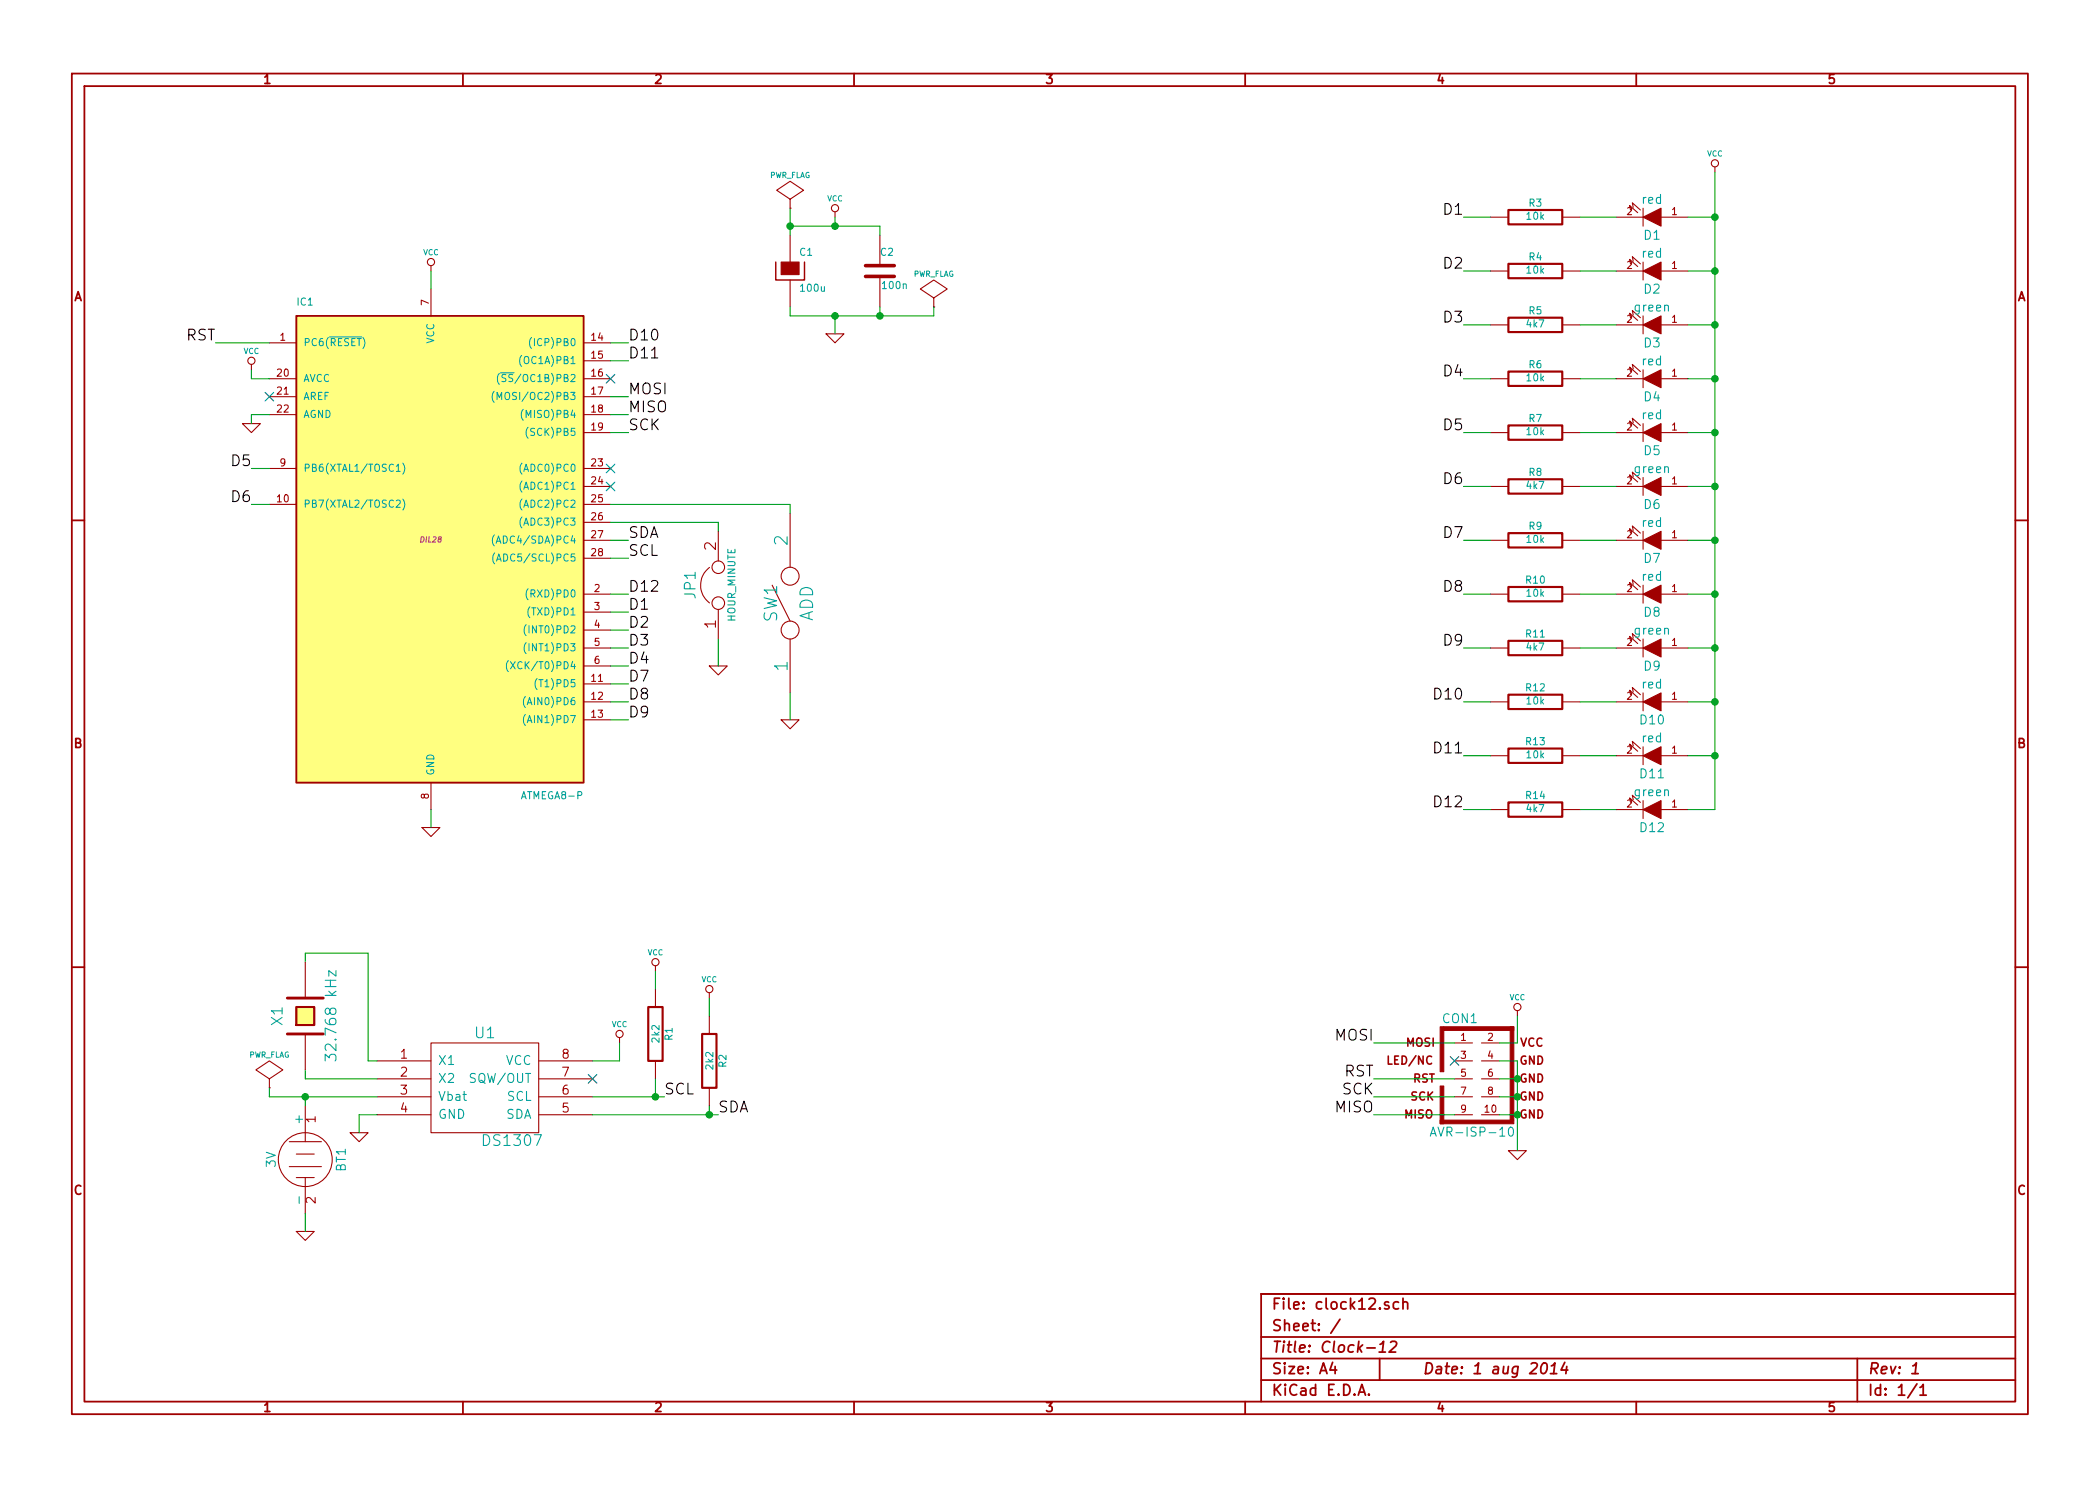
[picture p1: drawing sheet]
<svg xmlns="http://www.w3.org/2000/svg" width="297mm" height="210mm" viewBox="0 0 297 210" stroke-linecap="round" stroke-linejoin="round" font-family="sans-serif">
<g fill="none" stroke="#a00000" stroke-width=".25">
<path d="M10.2 10.4h276.6v189.7h-276.6zM11.9 12.2h273.2v186.1h-273.2zM65.5 10.4v1.8M120.8 10.4v1.8M176.1 10.4v1.8M231.4 10.4v1.8M41.9 44.7h40.6v66h-40.6zM10.2 73.6h1.7M285.1 73.6h1.7M10.2 136.8h1.7M285.1 136.8h1.7M65.5 198.3v1.8"/>
<path d="M120.8 198.3v1.8M176.1 198.3v1.8M178.4 189.2h106.7M178.4 195.3h106.7M178.4 192.2h106.7M188.5 192.8l-.4 1h1M188.8 193.3v1.1M189.5 186.7l-1.3 1.9M192.1 197.4l.5-1.5 .5 1.5M192.3 197h.7M193.3 190.7h1.2M193.6 197.3h.1l-.1 .1-.1-.1h.1v.1"/>
<path d="M195.1 191.3h.9M195.1 192.2v3.1M195.2 190.2l.5-.4-.2 1.5M196.4 184.3l-.3-.1-.3 .2 .1 .2 .5 .2 .1 .1-.1 .2-.1 .1-.5-.1M196.7 189.9l.2-.1h.4a.32 .32 0 0 1 .2 .4l-.1 .2-.9 .9h.9M197.8 184.3a.48 .48 0 0 0-.6 0l-.1 .6a.48 .48 0 0 0 .7 .2M198.5 184.3a.38 .38 0 0 1 .6 .1v.8M198.5 183.7v1.5M218.2 193a.35 .35 0 0 1 .4-.2 .35 .35 0 0 1 .2 .3 .87 .87 0 0 1-.6 1.3l-.1-.1a1.14 1.14 0 0 1 .1-1.3zM219.3 194.4h.9M219.4 193.3l.5-.5-.1 1.6M221.3 192.8l-.5 1h1"/>
<path d="M221.6 193.3l-.1 1.1M231.4 198.3v1.8M262.7 192.2v6.1M270.4 194.4h.9M270.6 193.3l.5-.5-.2 1.6M271.1 195.8l-1.3 2M271.6 196.3l.4-.4v1.5M271.6 197.4h.9M285.1 183.1h-106.7v15.2"/>
</g>
<g fill="#ffff80" stroke="#ffff80" stroke-width=".25">
<path d="M41.9 44.7h40.6v66h-40.6z"/>
<path d="M41.9 142.5h2.5v2.5h-2.5z"/>
</g>
<g fill="none" stroke="#a00000" stroke-width=".15">
<path d="M61 37.6v.7M111.8 29.5h.1M111.8 28.2l1.9-1.3-1.9-1.3-1.9 1.3 1.9 1.3v1.3M111.8 33.3v3.8M111.8 39.6v3.8M118.1 30v.7M124.5 33.3v4.3M124.5 39.1v4.3M210.8 30.7h2.6M210.8 38.3h2.6M221 30.7h2.5M221 38.3h2.5"/>
<path d="M228.6 30.7h3.8M228.6 38.3h3.8M230.6 29.7l-.1-.6 1.1 1M230.6 37.3l-.1-.6 1.1 1M231 29.3l-.1-.6 1.1 1M231 37l-.1-.7 1.1 1M232.4 29.5v2.5M232.4 37.1v2.5M234.9 30.7h3.9M234.9 38.3h3.9M242.6 23.6v.8M34.3 59.9h2.5l-1.2 1.3z"/>
<path d="M35.6 51.6v.7M38.1 48.5h3.8M38.1 53.6h3.8M38.1 56.1h3.8M38.1 58.7h3.8M61 40.9v3.8M82.5 48.5h3.9M82.5 53.6h3.9M82.5 56.1h3.9M82.5 58.7h3.9M82.5 51h3.9M116.8 47.2h2.6l-1.3 1.3z"/>
<path d="M132.1 43.4h.1M132.1 42.2l1.9-1.3-1.9-1.3-1.9 1.3 1.9 1.3v1.2M210.8 53.6h2.6M210.8 46h2.6M221 53.6h2.5M221 46h2.5M228.6 53.6h3.8M228.6 46h3.8M230.6 45l-.1-.7 1.1 1M230.6 52.6l-.1-.7 1.1 1.1M231 52.2l-.1-.6 1.1 1M231 59.8l-.1-.6 1.1 1"/>
<path d="M232.4 44.7v2.5M232.4 52.3v2.6M232.4 59.9v2.6M234.9 53.6h3.9M234.9 46h3.9M38.1 66.3h3.8M38.1 71.4h3.8M82.5 66.3h3.9M82.5 71.4h3.9M82.5 68.8h3.9M82.5 73.9h3.9M82.5 76.4h3.9"/>
<path d="M82.5 79h3.9M82.5 61.2h3.9M101.6 75.2v4.2M111.8 72.6v7.7M210.8 68.8h2.6M210.8 76.4h2.6M210.8 61.2h2.6M221 68.8h2.5M221 76.4h2.5M221 61.2h2.5M228.6 68.8h3.8M228.6 76.4h3.8"/>
<path d="M228.6 61.2h3.8M230.6 60.2l-.1-.6 1.1 1M230.6 67.8l-.1-.6 1.1 1M230.6 75.4l-.1-.6 1.1 1M231 75.1l-.1-.7 1.1 1M232.4 67.6v2.5M232.4 75.2v2.5M234.9 68.8h3.9M234.9 76.4h3.9M234.9 61.2h3.9M82.5 84.1h3.9M82.5 86.6h3.9"/>
<path d="M82.5 89.1h3.9M82.5 91.7h3.9M82.5 94.2h3.9M82.5 96.8h3.9M82.5 99.3h3.9M100.3 94.2h2.6l-1.3 1.3zM100.4 80.3a3.2 3.2 0 0 0 0 5M101.6 86.2v4.2M109.2 82.8l2.6 5.1M111.8 90.4v7.6M210.8 84.1h2.6M210.8 91.7h2.6"/>
<path d="M210.8 99.3h2.6M221 84.1h2.5M221 91.7h2.5M221 99.3h2.5M228.6 84.1h3.8M228.6 91.7h3.8M228.6 99.3h3.8M230.6 83.1l-.1-.7 1.1 1M230.6 90.7l-.1-.7 1.1 1.1M230.6 98.3l-.1-.6 1.1 1M231 82.7l-.1-.7 1.1 1.1M231 97.9l-.1-.6 1.1 1"/>
<path d="M232.4 82.8v2.5M232.4 90.4v2.6M232.4 98v2.6M234.9 84.1h3.9M234.9 91.7h3.9M234.9 99.3h3.9M59.7 117.1h2.5l-1.2 1.3zM61 110.7v3.8M82.5 101.8h3.9M110.5 101.8h2.5l-1.2 1.3zM210.8 106.9h2.6M210.8 114.5h2.6"/>
<path d="M221 106.9h2.5M221 114.5h2.5M228.6 106.9h3.8M228.6 114.5h3.8M230.6 105.9l-.1-.6 1.1 1M230.6 113.5l-.1-.6 1.1 1M231 105.5l-.1-.6 1.1 1M232.4 105.7v2.5M232.4 113.3v2.5M234.9 106.9h3.9M234.9 114.5h3.9M43.2 136.1v5.1"/>
<path d="M92.7 136.6v.8M92.7 139.9v2.6M38.1 153.9h.1M38.1 152.6l1.9-1.2-1.9-1.3-1.9 1.3 1.9 1.2v1.3M43.2 146.3v5.1M43.2 156.5v5M53.3 150.1h7.7M53.3 152.6h7.7M53.3 155.2h7.7M53.3 157.7h7.7M61 147.6h15.2v12.7h-15.2zM76.2 150.1h7.6"/>
<path d="M76.2 152.6h7.6M76.2 155.2h7.6M76.2 157.7h7.6M87.6 146.8v.8M92.7 150.1v2.5M100.3 140.5v.7M100.3 143.8v2.5M100.3 153.9v2.6M205.7 147.6h2.6M205.7 150.1h2.6M205.7 152.6h2.6M205.7 155.2h2.6"/>
<path d="M205.7 157.7h2.6M209.5 147.6h2.6M209.5 150.1h2.6M209.5 152.6h2.6M209.5 155.2h2.6M209.5 157.7h2.6M214.6 143v.8M40.9 161.5h4.6M40.9 165.1h4.6M41.9 174.2h2.5l-1.2 1.3zM41.9 163.3h2.5M41.9 166.6h2.5"/>
<path d="M43.2 166.6v5.1M49.5 160.3h2.6l-1.3 1.2zM213.4 162.8h2.5l-1.3 1.3z"/>
<circle cx="61" cy="37.1" r=".51"/>
<circle cx="118.1" cy="29.5" r=".51"/>
<circle cx="242.6" cy="23.1" r=".51"/>
<circle cx="35.6" cy="51" r=".51"/>
<circle cx="101.6" cy="85.3" r=".89"/>
<circle cx="101.6" cy="80.3" r=".89"/>
<circle cx="111.8" cy="89.1" r="1.27"/>
<circle cx="111.8" cy="81.5" r="1.27"/>
<circle cx="92.7" cy="136.1" r=".51"/>
<circle cx="100.3" cy="139.9" r=".51"/>
<circle cx="87.6" cy="146.3" r=".51"/>
<circle cx="214.6" cy="142.5" r=".51"/>
<circle cx="43.2" cy="164.1" r="3.8"/>
</g>
<g fill="none" stroke="#00a0a0" stroke-width=".15">
<path d="M46.6 47.7h4.6M69.9 55.4a1.2 1.2 0 0 0 0 1.5M70.3 56.5v-1l.3 .8 .4-.8v1M70.6 52.8a1.2 1.2 0 0 0 0 1.6M70.8 52.8h1.9M71.6 53h-.4l-.2 .2 .1 .2 .4 .2v.3l-.1 .1-.4-.1M73.8 50.3a1.2 1.2 0 0 0 0 1.5M74 57.9a1.2 1.2 0 0 0 0 1.6M75.2 47.7a1.2 1.2 0 0 0 0 1.6M56.1 70.9l.3-.1 .2 .1v.2l-.6 .7h.6M56.1 66.7h.5M57 65.5a1.2 1.2 0 0 1 0 1.6"/>
<path d="M57 70.6a1.2 1.2 0 0 1 0 1.6M69.9 75.7a1.2 1.2 0 0 0 0 1.5M70 78.2a1.2 1.2 0 0 0 0 1.6M70.2 76.9l.3-1.1 .3 1.1M70.2 79.4l.4-1 .3 1M70.3 79.1h.5M73.8 65.5a1.2 1.2 0 0 0 0 1.6M73.8 68.1a1.2 1.2 0 0 0 0 1.5M73.8 70.6a1.2 1.2 0 0 0 0 1.6M73.8 73.1a1.2 1.2 0 0 0 0 1.6M74.7 60.4a1.2 1.2 0 0 0 0 1.6M71.9 93.5a1.2 1.2 0 0 0 0 1.5"/>
<path d="M72.2 93.6l.7 1M72.9 93.6l-.7 1M74.3 98.5a1.2 1.2 0 0 0 0 1.6M74.4 88.4a1.2 1.2 0 0 0 0 1.5M74.4 90.9a1.2 1.2 0 0 0 0 1.6M74.7 83.3a1.2 1.2 0 0 0 0 1.6M76 96a1.2 1.2 0 0 0 0 1.6M74.3 101.1a1.2 1.2 0 0 0 0 1.5M47.5 137.3v.8l-1-.8v.8M46 150.1v-.9l.6 .5a.42 .42 0 0 1 .3-.5h.3l.2 .1 .1 .6-.1 .2M213.5 159.6a.31 .31 0 0 1 .3-.1 .31 .31 0 0 1 .2 .2v.8l-.1 .2-.3 .1-.1-.2-.1-.3zM202.3 160.8l.4-1.3 .4 1.3"/>
<path d="M202.4 160.4h.6"/>
</g>
<g fill="none" stroke="#a00000" stroke-width=".3">
<path d="M213.4 29.7h7.6v2h-7.6zM213.4 37.3h7.6v2.1h-7.6zM213.4 45h7.6v2h-7.6zM213.4 52.6h7.6v2h-7.6zM213.4 60.2h7.6v2h-7.6zM213.4 67.8h7.6v2h-7.6zM213.4 75.4h7.6v2.1h-7.6zM213.4 83.1h7.6v2h-7.6zM213.4 90.7h7.6v2h-7.6zM213.4 98.3h7.6v2h-7.6zM213.4 105.9h7.6v2h-7.6zM213.4 113.5h7.6v2.1h-7.6z"/>
<path d="M41.9 142.5h2.5v2.5h-2.5zM91.7 142.5h2v7.6h-2zM99.3 146.3h2v7.6h-2z"/>
</g>
<g fill="#a00000" stroke="#a00000" stroke-width=".15">
<path d="M232.4 30.7l2.5-1.2v2.5z"/>
<path d="M232.4 38.3l2.5-1.2v2.5z"/>
<path d="M232.4 46l2.5-1.3v2.5z"/>
<path d="M232.4 53.6l2.5-1.3v2.6z"/>
<path d="M232.4 61.2l2.5-1.3v2.6z"/>
<path d="M232.4 68.8l2.5-1.2v2.5z"/>
<path d="M232.4 76.4l2.5-1.2v2.5z"/>
<path d="M232.4 84.1l2.5-1.3v2.5z"/>
<path d="M232.4 91.7l2.5-1.3v2.6z"/>
<path d="M232.4 99.3l2.5-1.3v2.6z"/>
<path d="M232.4 106.9l2.5-1.2v2.5z"/>
<path d="M232.4 114.5l2.5-1.2v2.5z"/>
<path d="M203.7 158.5h10.4v.5h-10.4z"/>
<path d="M203.7 153.7h.5v5.3h-.5z"/>
<path d="M203.7 145.3h.5v6.3h-.5z"/>
<path d="M204.2 145.3h9.9v.5h-9.9z"/>
<path d="M213.6 145.3h.5v13.2h-.5z"/>
<path d="M110.5 37.1h2.5v1.8h-2.5z"/>
</g>
<g fill="none" stroke="#00a000" stroke-width=".15">
<path d="M61 38.3v2.6M111.8 29.5v3.8M111.8 32h12.7v1.3M118.1 30.7v1.3M207 30.7h3.8M207 38.3h3.8M223.5 30.7h5.1M223.5 38.3h5.1M238.8 30.7h3.8M238.8 38.3h3.8M242.6 24.4v90.1h-3.8M30.5 48.5h7.6"/>
<path d="M35.6 52.3v1.3h2.5M38.1 58.7h-2.5v1.2M86.4 48.5h2.5M86.4 51h2.5M86.4 58.7h2.5M86.4 56.1h2.5M111.8 43.4v1.3h20.3v-1.3M118.1 44.7v2.5M124.5 43.4v1.3M207 46h3.8M207 53.6h3.8M223.5 46h5.1"/>
<path d="M223.5 53.6h5.1M238.8 46h3.8M238.8 53.6h3.8M35.6 66.3h2.5M35.6 71.4h2.5M86.4 61.2h2.5M86.4 76.4h2.5M86.4 71.4h25.4v1.2M86.4 73.9h15.2v1.3M86.4 79h2.5M207 61.2h3.8M207 68.8h3.8"/>
<path d="M207 76.4h3.8M223.5 61.2h5.1M223.5 68.8h5.1M223.5 76.4h5.1M238.8 61.2h3.8M238.8 68.8h3.8M238.8 76.4h3.8M86.4 84.1h2.5M86.4 91.7h2.5M86.4 99.3h2.5M86.4 86.6h2.5M86.4 89.1h2.5"/>
<path d="M86.4 94.2h2.5M86.4 96.8h2.5M101.6 90.4v3.8M111.8 98v3.8M207 84.1h3.8M207 91.7h3.8M207 99.3h3.8M223.5 84.1h5.1M223.5 91.7h5.1M223.5 99.3h5.1M238.8 84.1h3.8M238.8 91.7h3.8"/>
<path d="M238.8 99.3h3.8M61 114.5v2.6M86.4 101.8h2.5M207 106.9h3.8M207 114.5h3.8M223.5 106.9h5.1M223.5 114.5h5.1M238.8 106.9h3.8M43.2 136.1v-1.2h8.9v15.2h1.2M92.7 137.4v2.5M38.1 153.9v1.3h15.2M43.2 151.4v1.2h10.1"/>
<path d="M43.2 155.2v1.3M53.3 157.7h-2.5v2.6M83.8 155.2h10.2M83.8 157.7h17.8M87.6 147.6v2.5h-3.8M92.7 152.6v2.6M100.3 141.2v2.6M100.3 156.5v1.2M194.3 147.6h11.4M194.3 152.6h11.4M194.3 155.2h11.4M194.3 157.7h11.4"/>
<path d="M212.1 150.1h2.5v12.7M212.1 152.6h2.5M212.1 155.2h2.5M212.1 157.7h2.5M214.6 143.8v3.8h-2.5M43.2 171.7v2.5"/>
</g>
<g fill="#00a000" stroke="#00a000" stroke-width=".25">
<circle cx="242.6" cy="30.7" r=".41"/>
<circle cx="242.6" cy="38.3" r=".41"/>
<circle cx="242.6" cy="46" r=".41"/>
<circle cx="242.6" cy="53.6" r=".41"/>
<circle cx="242.6" cy="61.2" r=".41"/>
<circle cx="242.6" cy="68.8" r=".41"/>
<circle cx="242.6" cy="76.4" r=".41"/>
<circle cx="242.6" cy="84.1" r=".41"/>
<circle cx="242.6" cy="91.7" r=".41"/>
<circle cx="242.6" cy="99.3" r=".41"/>
<circle cx="242.6" cy="106.9" r=".41"/>
<circle cx="214.6" cy="152.6" r=".41"/>
<circle cx="214.6" cy="155.2" r=".41"/>
<circle cx="214.6" cy="157.7" r=".41"/>
<circle cx="118.1" cy="32" r=".41"/>
<circle cx="118.1" cy="44.7" r=".41"/>
<circle cx="92.7" cy="155.2" r=".41"/>
<circle cx="100.3" cy="157.7" r=".41"/>
<circle cx="111.8" cy="32" r=".41"/>
<circle cx="43.2" cy="155.2" r=".41"/>
<circle cx="124.5" cy="44.7" r=".41"/>
</g>
<path d="M37.5 55.5l1.2 1.2M38.7 55.5l-1.2 1.2M85.8 53l1.2 1.2M87 53l-1.2 1.2M85.8 65.7l1.2 1.2M85.8 68.2l1.2 1.2M87 65.7l-1.2 1.2M87 68.2l-1.2 1.2M83.2 152l1.2 1.3M84.4 152l-1.2 1.3M205.1 149.5l1.2 1.2M206.3 149.5l-1.2 1.2" fill="none" stroke="#0000c0" stroke-width=".15"/>
<path d="M109.7 37.1v2.5h4.1v-2.5" fill="none" stroke="#a00000" stroke-width=".2"/>
<path d="M122.4 39.1h4.1M122.4 37.6h4.1" fill="none" stroke="#a00000" stroke-width=".51"/>
<path d="M40.6 146.3h5.1M40.6 141.2h5.1" fill="none" stroke="#a00000" stroke-width=".41"/>
<g font-size="2.5" fill="#00a0a0">
<text x="111.5" y="77.1" transform="rotate(-90 111.5 77.1)">2</text>
<text x="110" y="88" transform="rotate(-90 110 88)">SW1</text>
<text x="115.1" y="88" transform="rotate(-90 115.1 88)">ADD</text>
<text x="111.5" y="94.9" transform="rotate(-90 111.5 94.9)">1</text>
</g>
<g font-size="2.1">
<text x="204.3" y="30.5">D1</text>
<text x="204.3" y="38.1">D2</text>
<text x="204.3" y="45.7">D3</text>
<text x="26.2" y="48.3">RST</text>
<text x="88.9" y="48.3">D10</text>
<text x="88.9" y="50.8">D11</text>
<text x="204.3" y="53.3">D4</text>
<text x="88.9" y="55.9">MOSI</text>
<text x="88.9" y="58.4">MISO</text>
<text x="88.9" y="61">SCK</text>
<text x="204.3" y="61">D5</text>
<text x="32.8" y="66">D5</text>
<text x="32.8" y="71.1">D6</text>
<text x="204.3" y="68.6">D6</text>
<text x="88.9" y="76.2">SDA</text>
<text x="204.3" y="76.2">D7</text>
<text x="88.9" y="83.8">D12</text>
<text x="88.9" y="78.7">SCL</text>
<text x="204.3" y="83.8">D8</text>
<text x="88.9" y="86.4">D1</text>
<text x="88.9" y="88.9">D2</text>
<text x="88.9" y="91.4">D3</text>
<text x="88.9" y="94">D4</text>
<text x="204.3" y="91.4">D9</text>
<text x="88.9" y="99.1">D8</text>
<text x="88.9" y="101.6">D9</text>
<text x="88.9" y="96.5">D7</text>
<text x="203.1" y="99.1">D10</text>
<text x="203.1" y="106.7">D11</text>
<text x="203.1" y="114.3">D12</text>
<text x="188.9" y="147.3">MOSI</text>
<text x="94" y="154.9">SCL</text>
<text x="189.8" y="154.9">SCK</text>
<text x="190.1" y="152.4">RST</text>
<text x="101.6" y="157.5">SDA</text>
<text x="188.9" y="157.5">MISO</text>
</g>
<g font-size="2.1" fill="#a00000">
<text x="101.3" y="77.8" transform="rotate(-90 101.3 77.8)">2</text>
<text x="101.3" y="88.9" transform="rotate(-90 101.3 88.9)">1</text>
<text x="179.9" y="185.4">File: clock12.sch</text>
<text x="179.9" y="191.5">Title: Clock-12</text>
<text x="179.9" y="188.4">Sheet: /</text>
<text x="179.9" y="197.6">KiCad E.D.A.</text>
<text x="179.9" y="194.5">Size: A4</text>
<text x="201.2" y="194.5">Date: 1 aug 2014</text>
<text x="264.2" y="194.5">Rev: 1</text>
<text x="264.2" y="197.6">Id: 1/1</text>
</g>
<g font-size="2.1" fill="#00a0a0">
<text x="98.5" y="84.7" transform="rotate(-90 98.5 84.7)">JP1</text>
<text x="40.1" y="145.1" transform="rotate(-90 40.1 145.1)">X1</text>
<text x="47.7" y="149.1" transform="rotate(-90 47.7 149.1)">32.768 kHz</text>
<text x="67.2" y="147">U1</text>
<text x="68.6" y="162.2">DS1307</text>
</g>
<g font-size="1.8" fill="#a00000">
<text x="37.3" y="11.9">1</text>
<text x="92.7" y="11.9">2</text>
<text x="148" y="11.9">3</text>
<text x="203.3" y="11.9">4</text>
<text x="258.6" y="11.9">5</text>
<text x="10.4" y="42.7">A</text>
<text x="285.3" y="42.7">A</text>
<text x="10.4" y="105.9">B</text>
<text x="285.3" y="105.9">B</text>
<text x="56.7" y="149.9">1</text>
<text x="79.5" y="149.9">8</text>
<text x="56.7" y="152.4">2</text>
<text x="56.7" y="154.9">3</text>
<text x="79.5" y="154.9">6</text>
<text x="79.5" y="152.4">7</text>
<text x="44.7" y="158.8" transform="rotate(-90 44.7 158.8)">1</text>
<text x="56.7" y="157.5">4</text>
<text x="79.5" y="157.5">5</text>
<text x="10.4" y="169.1">C</text>
<text x="44.7" y="170.3" transform="rotate(-90 44.7 170.3)">2</text>
<text x="285.3" y="169.1">C</text>
<text x="37.3" y="199.8">1</text>
<text x="92.7" y="199.8">2</text>
<text x="148" y="199.8">3</text>
<text x="203.3" y="199.8">4</text>
<text x="258.6" y="199.8">5</text>
</g>
<g font-size="1.8" fill="#00a0a0">
<text x="232.3" y="28.9">red</text>
<text x="232.6" y="34">D1</text>
<text x="232.3" y="36.5">red</text>
<text x="232.6" y="41.6">D2</text>
<text x="231.2" y="44.1">green</text>
<text x="232.3" y="51.8">red</text>
<text x="232.6" y="49.2">D3</text>
<text x="232.3" y="59.4">red</text>
<text x="232.6" y="56.8">D4</text>
<text x="232.6" y="64.5">D5</text>
<text x="231.2" y="67">green</text>
<text x="232.3" y="74.6">red</text>
<text x="232.6" y="72.1">D6</text>
<text x="232.3" y="82.2">red</text>
<text x="232.6" y="79.7">D7</text>
<text x="231.2" y="89.9">green</text>
<text x="232.6" y="87.3">D8</text>
<text x="232.6" y="94.9">D9</text>
<text x="232.3" y="97.5">red</text>
<text x="232.1" y="102.6">D10</text>
<text x="232.3" y="105.1">red</text>
<text x="231.2" y="112.7">green</text>
<text x="232.1" y="110.2">D11</text>
<text x="232.1" y="117.8">D12</text>
<text x="204.1" y="144.8">CON1</text>
<text x="62" y="150.7">X1</text>
<text x="62" y="153.3">X2</text>
<text x="62" y="155.8">Vbat</text>
<text x="66.7" y="153.3">SQW/OUT</text>
<text x="71.5" y="150.7">VCC</text>
<text x="71.7" y="155.8">SCL</text>
<text x="42.9" y="158.9" transform="rotate(-90 42.9 158.9)">+</text>
<text x="62" y="158.4">GND</text>
<text x="71.5" y="158.4">SDA</text>
<text x="203.4" y="160.9">AVR-ISP-10</text>
<text x="39.1" y="165.1" transform="rotate(-90 39.1 165.1)">3V</text>
<text x="49" y="165.8" transform="rotate(-90 49 165.8)">BT1</text>
<text x="42.9" y="170.1" transform="rotate(-90 42.9 170.1)">-</text>
</g>
<g font-size="1.6" fill="#a00000">
<text x="198.9" y="148.1">MOSI</text>
<text x="215" y="148.1">VCC</text>
<text x="196.4" y="150.7">LED/NC</text>
<text x="199.5" y="155.7">SCK</text>
<text x="199.8" y="153.2">RST</text>
<text x="214.9" y="155.7">GND</text>
<text x="214.9" y="153.2">GND</text>
<text x="214.9" y="150.7">GND</text>
<text x="198.6" y="158.3">MISO</text>
<text x="214.9" y="158.3">GND</text>
</g>
<g font-size="1.4" fill="#00a0a0">
<text x="216.3" y="29.3">R3</text>
<text x="216" y="31.1">10k</text>
<text x="113.1" y="36.2">C1</text>
<text x="113.3" y="41.3">100u</text>
<text x="124.6" y="36.2">C2</text>
<text x="124.9" y="40.9">100n</text>
<text x="216" y="38.8">10k</text>
<text x="216.3" y="36.9">R4</text>
<text x="42" y="43.3">IC1</text>
<text x="216" y="46.4">4k7</text>
<text x="216.3" y="44.5">R5</text>
<text x="42.9" y="49">PC6(RESET)</text>
<text x="61.5" y="48.7" transform="rotate(-90 61.5 48.7)">VCC</text>
<text x="73.9" y="51.6">(OC1A)PB1</text>
<text x="75.5" y="49">(ICP)PB0</text>
<text x="216" y="54">10k</text>
<text x="216.3" y="52.1">R6</text>
<text x="42.9" y="54.1">AVCC</text>
<text x="42.9" y="56.6">AREF</text>
<text x="42.9" y="59.2">AGND</text>
<text x="70.9" y="56.6">(MOSI/OC2)PB3</text>
<text x="71.6" y="54.1">(SS/OC1B)PB2</text>
<text x="74.2" y="59.2">(MISO)PB4</text>
<text x="216.3" y="59.8">R7</text>
<text x="74.9" y="61.7">(SCK)PB5</text>
<text x="216" y="61.6">10k</text>
<text x="42.9" y="66.8">PB6(XTAL1/TOSC1)</text>
<text x="42.9" y="71.9">PB7(XTAL2/TOSC2)</text>
<text x="74" y="66.8">(ADC0)PC0</text>
<text x="74" y="69.3">(ADC1)PC1</text>
<text x="74" y="71.9">(ADC2)PC2</text>
<text x="216" y="69.2">4k7</text>
<text x="216.3" y="67.4">R8</text>
<text x="70.6" y="77">(ADC4/SDA)PC4</text>
<text x="74" y="74.4">(ADC3)PC3</text>
<text x="216" y="76.9">10k</text>
<text x="216.3" y="75">R9</text>
<text x="70.8" y="79.5">(ADC5/SCL)PC5</text>
<text x="215.9" y="82.6">R10</text>
<text x="74.8" y="89.7">(INT0)PD2</text>
<text x="74.9" y="84.6">(RXD)PD0</text>
<text x="75" y="87.1">(TXD)PD1</text>
<text x="104.1" y="88" transform="rotate(-90 104.1 88)">HOUR_MINUTE</text>
<text x="216" y="84.5">10k</text>
<text x="72.8" y="94.7">(XCK/T0)PD4</text>
<text x="74.8" y="92.2">(INT1)PD3</text>
<text x="215.9" y="90.2">R11</text>
<text x="216" y="92.1">4k7</text>
<text x="74.6" y="99.8">(AIN0)PD6</text>
<text x="76.2" y="97.3">(T1)PD5</text>
<text x="215.9" y="97.9">R12</text>
<text x="216" y="99.7">10k</text>
<text x="74.6" y="102.4">(AIN1)PD7</text>
<text x="215.9" y="105.5">R13</text>
<text x="216" y="107.3">10k</text>
<text x="61.5" y="109.7" transform="rotate(-90 61.5 109.7)">GND</text>
<text x="73.9" y="113.1">ATMEGA8-P</text>
<text x="215.9" y="113.1">R14</text>
<text x="216" y="115">4k7</text>
<text x="93.3" y="147.4" transform="rotate(-90 93.3 147.4)">2k2</text>
<text x="95.2" y="147.2" transform="rotate(-90 95.2 147.2)">R1</text>
<text x="100.9" y="151.3" transform="rotate(-90 100.9 151.3)">2k2</text>
<text x="102.8" y="151" transform="rotate(-90 102.8 151)">R2</text>
</g>
<g font-size="1.4" fill="#a00000">
<text x="230.1" y="30.5">2</text>
<text x="236.5" y="30.5">1</text>
<text x="230.1" y="38.1">2</text>
<text x="236.5" y="38.1">1</text>
<text x="60.7" y="43.2" transform="rotate(-90 60.7 43.2)">7</text>
<text x="230.1" y="45.7">2</text>
<text x="236.5" y="45.7">1</text>
<text x="39.2" y="53.3">20</text>
<text x="39.6" y="48.3">1</text>
<text x="83.7" y="48.3">14</text>
<text x="83.7" y="50.8">15</text>
<text x="83.7" y="53.3">16</text>
<text x="230.1" y="53.3">2</text>
<text x="236.5" y="53.3">1</text>
<text x="39.2" y="55.9">21</text>
<text x="39.2" y="58.4">22</text>
<text x="83.7" y="55.9">17</text>
<text x="83.7" y="58.4">18</text>
<text x="83.7" y="61">19</text>
<text x="230.1" y="61">2</text>
<text x="236.5" y="61">1</text>
<text x="39.2" y="71.1">10</text>
<text x="39.6" y="66">9</text>
<text x="83.7" y="66">23</text>
<text x="83.7" y="68.6">24</text>
<text x="83.7" y="71.1">25</text>
<text x="230.1" y="68.6">2</text>
<text x="236.5" y="68.6">1</text>
<text x="83.7" y="73.7">26</text>
<text x="83.7" y="76.2">27</text>
<text x="230.1" y="76.2">2</text>
<text x="236.5" y="76.2">1</text>
<text x="83.7" y="78.7">28</text>
<text x="84.1" y="83.8">2</text>
<text x="230.1" y="83.8">2</text>
<text x="236.5" y="83.8">1</text>
<text x="84.1" y="86.4">3</text>
<text x="84.1" y="88.9">4</text>
<text x="84.1" y="91.4">5</text>
<text x="84.1" y="94">6</text>
<text x="230.1" y="91.4">2</text>
<text x="236.5" y="91.4">1</text>
<text x="83.7" y="96.5">11</text>
<text x="83.7" y="99.1">12</text>
<text x="83.7" y="101.6">13</text>
<text x="230.1" y="99.1">2</text>
<text x="236.5" y="99.1">1</text>
<text x="230.1" y="106.7">2</text>
<text x="236.5" y="106.7">1</text>
<text x="60.7" y="113" transform="rotate(-90 60.7 113)">8</text>
<text x="230.1" y="114.3">2</text>
<text x="236.5" y="114.3">1</text>
<text x="206.6" y="147.3">1</text>
<text x="206.6" y="149.9">3</text>
<text x="210.4" y="147.3">2</text>
<text x="210.4" y="149.9">4</text>
<text x="206.6" y="152.4">5</text>
<text x="206.6" y="154.9">7</text>
<text x="210.4" y="152.4">6</text>
<text x="210.4" y="154.9">8</text>
<text x="206.6" y="157.5">9</text>
<text x="210" y="157.5">10</text>
</g>
<g font-size="1.1" fill="#00a0a0">
<text x="241.5" y="22.2">VCC</text>
<text x="108.8" y="25.2">PWR_FLAG</text>
<text x="117" y="28.5">VCC</text>
<text x="59.8" y="36.1">VCC</text>
<text x="129.1" y="39.2">PWR_FLAG</text>
<text x="34.4" y="50.1">VCC</text>
<text x="91.6" y="135.2">VCC</text>
<text x="99.2" y="139">VCC</text>
<text x="213.5" y="141.5">VCC</text>
<text x="35.1" y="149.7">PWR_FLAG</text>
<text x="86.5" y="145.4">VCC</text>
</g>
<text font-size="1.1" fill="#a000a0" x="59.5" y="76.8">DIL28</text>
</svg>
